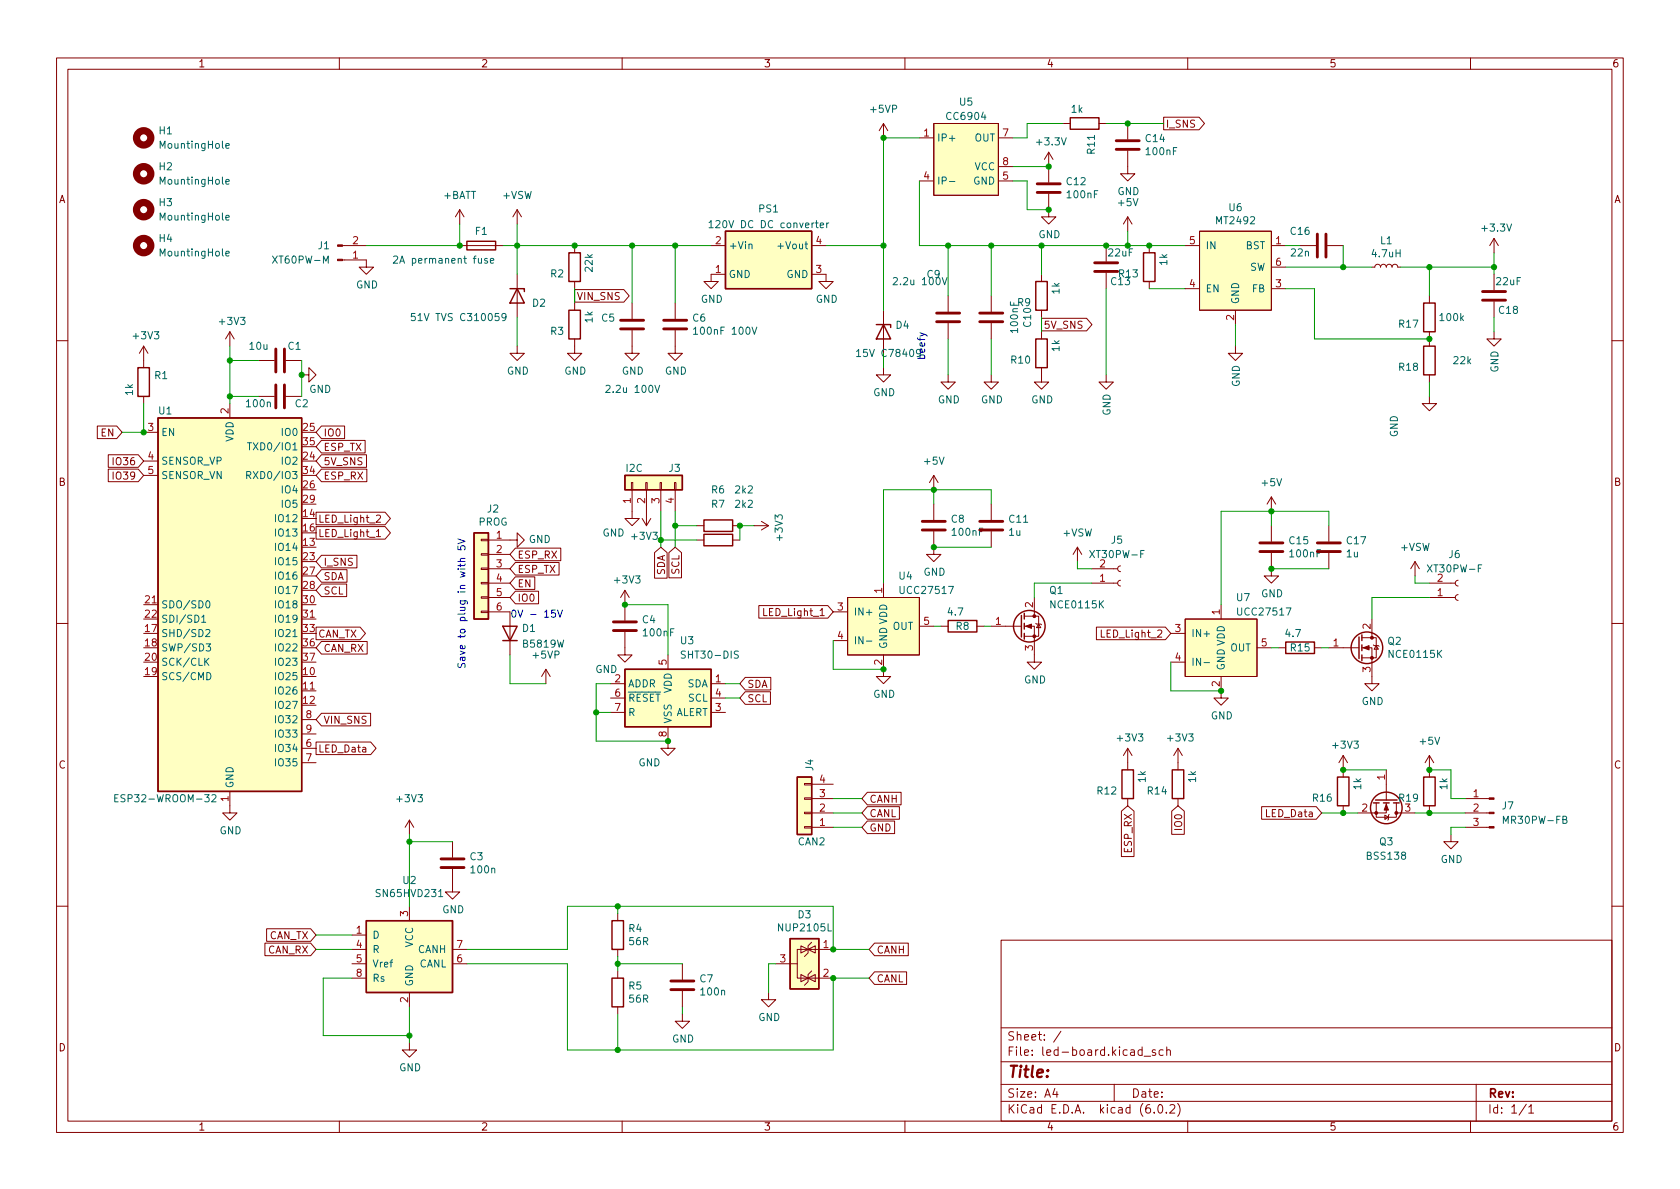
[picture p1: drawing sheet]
<svg xmlns="http://www.w3.org/2000/svg" width="297mm" height="210mm" viewBox="0 0 297 210" stroke-linecap="round" stroke-linejoin="round" font-family="sans-serif">
<g fill="none" stroke="#840000" stroke-width=".18">
<path d="M10 10.2h277v190.1h-277zM12 12.2h273v186.1h-273zM60 10.2v2M110 10.2v2M160 10.2v2M210 10.2v2M260 10.2v2M81.3 37.1l-.8 1.2M81.3 37.1v2.5M81.3 37.1l.7 1.2M91.4 37.1l-.7 1.2M91.4 37.1v2.5"/>
<path d="M91.4 37.1l.8 1.2M156.2 21.8v2.6M156.2 21.8l-.8 1.3M156.2 21.8l.8 1.3M162.6 32h2.5M162.6 24.4h2.5M165.1 21.8h11.4v12.7h-11.4zM176.5 32h2.6M176.5 24.4h2.6M176.5 29.5h2.6M185.4 34.3v4h1.3l-1.3 1.3-1.3-1.3h1.3M185.4 26.9l-.7 1.3"/>
<path d="M185.4 26.9v5.4M185.4 26.9l.8 1.3M188 21.8h1.2M194.3 21.8h1.3M199.4 26.7v4h1.3l-1.3 1.3-1.3-1.3h1.3M199.4 21.8v2.8M199.4 38.3v2.6M199.4 38.3l-.8 1.3M199.4 38.3l.8 1.3M205.7 20.7h6.3l1 1.1-1 1.1h-6.3zM40.6 58.7l-.7 1.2M40.6 58.7v2.5"/>
<path d="M40.6 58.7l.8 1.2M60.6 46h4.2v1.2h1.2l-1.2 1.3-1.3-1.3h1.3M60.6 43.4h4.2M81.3 43.4h7.6M91.4 48.5v7.6M101.6 59.9v2.6h1.3l-1.3 1.2-1.3-1.2h1.3M101.6 51.2h8.7l.9 1.1-.9 1.1h-8.7zM101.6 43.4v1.3M101.6 49.8v1.2M101.6 53.6v1.3M111.8 58.4v4.1h1.2l-1.2 1.2-1.3-1.2h1.3M111.8 53.6v2.8"/>
<path d="M119.4 58.4v4.1h1.2l-1.2 1.2-1.3-1.2h1.3M119.4 53.6v2.8M125.7 43.4h2.6M128.3 48.5h-2.6v1.3h1.3l-1.3 1.2-1.2-1.2h1.2M143.5 48.5h2.5v1.3h1.3l-1.3 1.2-1.2-1.2h1.2M143.5 43.4h2.5M156.2 54.9v7.6M167.6 52.3v2.8M167.6 57.1v2.8M175.3 52.3v2.8M175.3 57.1v2.8M184.1 56.3h8l1 1.1-1 1.1h-8z"/>
<path d="M184.1 48.5v1.3M184.1 54.9v1.2M184.1 58.7v1.2M195.6 43.4v2.8M195.6 48.3v2.7M203.2 43.4v1.3M203.2 49.8v1.2M209.5 43.4h2.6M209.5 51h2.6M212.1 40.9h12.7v14h-12.7zM218.4 54.9v2.5M224.8 43.4h2.5"/>
<path d="M224.8 51h2.5M224.8 47.2h2.5M229.9 43.4h2.8M234.7 43.4h2.8M242.6 47.2h.5l.1-.3 .4-.2 .3 .2 .2 .3 .1-.3 .3-.2 .4 .1 .2 .4 .2-.4 .4-.1 .3 .2 .1 .3 .2-.3 .3-.2 .4 .2 .1 .3h.5M252.7 52.3v1.3M252.7 58.7v2.5M264.2 58.7v1.2h1.2l-1.2 1.3-1.3-1.3h1.3M264.2 42.2v2.5M264.2 48.5v2.8M264.2 53.3v2.8M264.2 42.2l-.8 1.2"/>
<path d="M264.2 42.2l.7 1.2M10 60.2h2M17.2 75.3h3.4l1 1.1-1 1.2h-3.4zM25.4 61.2l-.8 1.3M25.4 61.2v3.8M25.4 70.1v1.3M25.4 61.2l.8 1.3M25.4 76.4h2.5M40.6 71.4v2.5M45.7 63.7h2.8M45.7 70.1h2.8M50.5 63.7h2.8"/>
<path d="M50.5 70.1h2.8M53.3 66.3h1.3v-1.3l1.3 1.3-1.3 1.3v-1.3M56.8 77.9h7.8v2.2h-7.8l-.9-1.1zM56.8 75.3h4.1v2.3h-4.1l-.9-1.2zM91.4 61.2v1.3h1.3l-1.3 1.2-1.2-1.2h1.2M156.2 65v1.3h1.3l-1.3 1.3-1.3-1.3h1.3M167.6 66.3v1.3h1.3l-1.3 1.2-1.2-1.2h1.2M175.3 66.3v1.3h1.2l-1.2 1.2-1.3-1.2h1.3M184.1 65v2.6h1.3l-1.3 1.2-1.2-1.2h1.2M195.6 66.3v1.3h1.2l-1.2 1.2-1.3-1.2h1.3M218.4 61.2v1.3h1.3l-1.3 1.2-1.2-1.2h1.2M252.7 70.1v1.3h1.3l-1.3 1.2-1.2-1.2h1.2"/>
<path d="M252.7 66.3v1.3M285 60.2h2M19.1 80.4h5.3l1 1.1-1 1.1h-5.3zM19.1 83h5.3l1 1.1-1 1.1h-5.3zM25.4 81.5h2.5M25.4 84.1h2.5M55.9 90.6h12.2l.9 1.1-.9 1.1h-12.2zM55.9 93.1h12.2l.9 1.1-.9 1.1h-12.2zM56.8 98.2h6.3v2.2h-6.3l-.9-1.1zM56.8 80.4h8v2.2h-8l-.9-1.1zM56.8 83h8.1v2.2h-8.1l-.9-1.1zM66.6 91.2l.4-.1 .3 .3-.8 1h.8"/>
<path d="M66.6 94l.3-.4v1.3M66.6 94.9h.7M85.1 97.9h1.3v.3h-1.3zM85.1 95.4h1.3v.2h-1.3zM86.4 95.5h5v-1.3l1.3 1.3-1.3 1.3v-1.3M86.4 98h3.8M91.1 96.9h8.1v2.2h-8.1l-.9-1.1zM91.1 99.5h7.7v2.2h-7.7l-.9-1.1zM111.6 85.3h.3v1.3h-.3zM111.8 86.6v5.1h1.2l-1.2 1.3-1.3-1.3h1.3M113.5 91.7l.8 1.3M114.2 85.3h.2v1.3h-.2z"/>
<path d="M114.3 86.6v6.4M115.1 91.7l-.8 1.3M115.7 97.7l1.1-.9 1.2 .9v4.5h-2.3zM116.7 85.3h.3v1.3h-.3zM116.8 86.6v3.8M118.3 97.7l1.1-.9 1.1 .9v4.5h-2.2zM119.3 85.3h.2v1.3h-.2zM119.4 86.6v3.8M123.2 95.5h1.3M123.2 93h1.3M129.5 95.5h1.3M129.5 93h1.3"/>
<path d="M133.3 93h2.6M134.6 92.2l1.3 .8M135.9 93l-1.3 .7M165.1 94v4h1.3l-1.3 1.3-1.3-1.3h1.3M165.1 84.1l-.8 1.2M165.1 84.1v2.5M165.1 89.1v2.8M165.1 84.1l.8 1.2M175.3 89.1v2.8M175.3 94v2.8M190.5 96.8l-.8 1.2M190.5 96.8v2.5"/>
<path d="M190.5 96.8l.8 1.2M224.8 97.8v4h1.3l-1.3 1.3-1.3-1.3h1.3M224.8 87.9l-.8 1.2M224.8 87.9v2.5M224.8 93v2.8M224.8 87.9l.8 1.2M234.9 93v2.8M234.9 97.8v2.8M250.2 99.3l-.8 1.3M250.2 99.3v2.5M250.2 99.3l.8 1.3M10 110.2h2"/>
<path d="M25.4 106.9h2.5M53.3 109.5h2.6M55.9 110.9h7.8l.9 1.1-.9 1.1h-7.8zM56.8 113.4h8.1v2.3h-8.1l-.9-1.2zM56.8 103.3h4.5v2.2h-4.5l-.9-1.1zM56.8 100.7h4.6v2.3h-4.6l-.9-1.2zM85.1 108.1h1.3v.2h-1.3zM85.1 105.5h1.3v.3h-1.3zM85.1 103h1.3v.2h-1.3zM85.1 100.5h1.3v.2h-1.3zM86.4 100.6h3.8M86.4 103.1h3.8"/>
<path d="M86.4 105.7h3.8M86.4 108.2h3.8v7.6M91.1 104.5h4.1v2.3h-4.1l-.9-1.1zM91.1 102h3.5v2.2h-3.5l-.9-1.1zM96.5 118.4l-.7 1.2M96.5 118.4v2.5M96.5 118.4l.8 1.2M110.5 111.8v4h1.3l-1.3 1.3-1.3-1.3h1.3M110.5 104.4v5.3M110.5 104.4l-.8 1.3M110.5 104.4l.8 1.3M118.1 115.8v2.6"/>
<path d="M131.8 119.8h4.5v2.2h-4.5l-1-1.1zM134.2 107.1h12.2l.9 1.1-.9 1.1h-12.2zM147.3 108.2h2.6M147.3 113.3h2.6M149.9 105.7h12.7v10.1h-12.7zM156.2 115.8v3.8h1.3l-1.3 1.3-1.3-1.3h1.3M156.2 103.1v2.6M162.6 110.7h2.5M166.4 110.7h1.2M172.7 110.7h1.3M175.3 110.7h5.3M181.1 110.7h1.8v6.4h1.2l-1.2 1.3-1.3-1.3h1.3"/>
<path d="M181.1 109h2.5v3.5h-2.5M182.9 105.7v3.3M183.1 110.2l.2 .2h.7l.1 .1M183.6 110.4l.4 .6h-.7zM193 100.6h4.6M193 103.1h4.6M193.9 110.9h12.2l.9 1.1-.9 1.1h-12.2zM198.1 100.1l-.3 .1-.2 .4 .2 .3 .3 .2M198.1 102.6l-.3 .2-.2 .3 .2 .4 .3 .1M207 112h2.5M207 117.1h2.5M209.5 109.5h12.7v10.1h-12.7z"/>
<path d="M215.9 119.6v3.8h1.3l-1.3 1.3-1.3-1.3h1.3M215.9 106.9v2.6M222.2 114.5h2.6M226.1 114.5h1.2M232.4 114.5h1.3M234.9 114.5h5.4M240.8 114.5h1.8v6.4h1.2l-1.2 1.3-1.3-1.3h1.3M240.8 112.8h2.5v3.5h-2.5M242.6 109.5v3.3M242.8 114l.2 .2h.7l.1 .1M243.3 114.2l.4 .6h-.7zM252.7 103.1h4.6"/>
<path d="M252.7 105.7h4.6M257.8 102.6l-.4 .2-.1 .3 .2 .4 .3 .1M257.8 105.2l-.4 .1-.1 .4 .2 .3 .3 .2M285 110.2h2M40.6 139.9v3.9h1.3l-1.3 1.2-1.2-1.2h1.2M53.3 122.2h2.6M53.3 132.3h2.6M53.3 134.9h2.6M53.3 127.2h2.6M53.3 129.8h2.6M55.9 131.2h9.6l1 1.1-1 1.1h-9.6zM56.8 126.1h8.7v2.3h-8.7l-.9-1.2z"/>
<path d="M107.9 120.9h2.6M107.9 126h2.6M107.9 123.4h2.6M118.1 128.5v3.8h1.3l-1.3 1.3-1.3-1.3h1.3M125.7 120.9h2.6M125.7 126h2.6M125.7 123.4h2.6M131.8 122.3h4.4v2.2h-4.4l-1-1.1zM142.2 138.6h1.3v.2h-1.3zM143.5 138.7h3.8M199.4 132.3l-.8 1.3M199.4 132.3v3.8"/>
<path d="M199.4 132.3l.8 1.3M208.3 132.3v3.8M208.3 132.3l-.8 1.3M208.3 132.3l.7 1.3M237.5 133.6v3.8M237.5 133.6l-.8 1.3M237.5 133.6l.8 1.3M245.1 136.1v5.4M252.7 133.6v3.8M252.7 133.6l-.7 1.3M252.7 133.6l.8 1.3M72.4 145v2.6"/>
<path d="M72.4 145l-.8 1.3M72.4 145l.8 1.3M80 153.7v4h1.3l-1.3 1.3-1.3-1.3h1.3M80 148.8v2.8M142.2 141.1h1.3v.2h-1.3zM142.2 143.6h1.3v.3h-1.3zM142.2 146.2h1.3v.2h-1.3zM143.5 143.8h3.8M143.5 146.3h3.8M143.5 141.2h3.8M153.4 145.2h4.8v2.2h-4.8l-1-1.1zM153.4 142.6h5.6v2.3h-5.6l-1-1.1z"/>
<path d="M153.4 140.1h5.9v2.2h-5.9l-1-1.1zM198.3 143.4l1.1-.9 1.1 .9v8.1h-2.2zM199.4 141.2v1.3M207.2 143.4l1.1-.9 1.1 .9v4.1h-2.2zM208.3 141.2v1.3M223.1 142.6h9.6l1 1.2-1 1.1h-9.6zM237.5 142.5v1.3M243.3 142v2.5h3.6v-2.5M244.9 144.1l.6 .4-.6 .4zM245.1 142v1.8h-5.1M245.6 144l-.1 .1v.8l-.1 .1M246.9 143.8h3.3"/>
<path d="M252.7 142.5v1.3M256.5 147.6v1.2h1.3l-1.3 1.3-1.2-1.3h1.2M259.1 143.8h4.2M259.1 146.3h4.2M259.1 141.2h4.2M10 160.2h2M46.8 166.8h8.1l1 1.1-1 1.1h-8.1zM47.1 164.2h7.8l1 1.1-1 1.2h-7.8zM62.2 165.3h2.6M62.2 167.9h2.6M62.2 170.4h2.6M62.2 173h2.6"/>
<path d="M72.4 160.3v2.5M72.4 175.5v2.5M80 167.9h2.5M80 170.4h2.5M109.2 161.5v1.3M109.2 167.9v1.3M109.2 171.7v1.3M109.2 178v1.3M120.6 179.3v1.3h1.3l-1.3 1.3-1.2-1.3h1.2M120.6 170.4v2.8M120.6 175.3v2.7M135.9 175.5v1.3h1.3l-1.3 1.2-1.3-1.2h1.3"/>
<path d="M137.2 170.4h3.8M141.6 167.3l1.3 .6-1.3 .6zM141.6 172.3l1.3 .7-1.3 .6zM142.9 167.9h-1.9v5.1h1.9M142.9 173l1.2-.7v1.3zM142.9 167.9l1.2-.6v1.2l-1.2-.6h.6M142.9 167.9h4.4M142.9 173h4.4M143.5 166.6l-.6 .7v1.2l-.7 .7M143.5 171.7l-.6 .6v1.3l-.7 .6M154.6 166.8h6v2.2h-6l-.9-1.1zM154.6 171.9h5.7v2.2h-5.7l-.9-1.1z"/>
<path d="M177 166.3h108v32h-108zM285 160.2h2M60 198.3v2M72.4 184.4v1.3h1.3l-1.3 1.2-1.3-1.2h1.3M110 198.3v2M160 198.3v2M177 194.8h108M177 191.8h108M177 187.8h108M177 181.8h108M186.5 192.5l-.4 1h1M186.9 193v1"/>
<path d="M187.6 182.4l-1.3 1.9M197 191.8v3M201.9 185.7l-.4-.1-.3 .3v.4l.2 .3h.5M201.9 185.1v1.5M202.3 186.8h1.1M204.1 196.7v.1M204.3 185.7l-.4-.1-.2 .2 .1 .3 .5 .1v.4h-.6M204.9 195.4l.2-.1a.81 .81 0 0 1 .6 .7 .81 .81 0 0 1-.3 .8h-.2a.81 .81 0 0 1-.6-.6 .81 .81 0 0 1 .3-.8zM205.6 185.7l-.4-.1-.3 .3v.4l.2 .3h.5M206.2 196.7v.1M206.3 185.8l.2-.2 .4 .1v.9M206.3 185.1v1.5"/>
<path d="M206.9 195.5l.5-.2 .2 .2 .1 .3-.9 1h.9M208.2 195.1a1.72 1.72 0 0 1 0 2.3M210 198.3v2M260 198.3v2M261 191.8v6.5M269.9 195.3l-1.3 1.9M270.3 195.8l.4-.5v1.5M270.3 196.8h.9"/>
</g>
<g fill="none" stroke="#840000" stroke-width=".25">
<path d="M189.2 20.8h5.1v2.1h-5.1zM82.5 42.7h5.1v1.5h-5.1zM90.2 51h2.5v.6M91.4 51l1.3 2.6h-2.5zM100.6 44.7h2v5.1h-2zM100.6 54.9h2v5h-2zM128.3 40.9h15.2v10.1h-15.2zM154.9 57.4h2.6v.5M156.2 57.4l1.3 2.5h-2.6zM183.1 59.9h2.1v5.1h-2.1zM183.1 49.8h2.1v5.1h-2.1zM202.2 44.7h2v5.1h-2z"/>
<path d="M251.7 53.6h2v5.1h-2zM24.4 65h2v5.1h-2zM27.9 73.9h25.4v66h-25.4zM251.7 61.2h2v5.1h-2zM83.8 94.2h2.6v15.3h-2.6zM110.5 84.1h10.1v2.5h-10.1zM124.5 94.5h5v2h-5zM124.5 91.9h5v2.1h-5zM88.9 110.7h2.5l-1.2 2.6zM88.9 113.3h2.5M110.5 118.4h15.2v10.1h-15.2zM167.6 109.7h5.1v2.1h-5.1z"/>
<path d="M180.6 108.8v3.8M181.1 108.5v1M181.1 110.2v1M181.1 112v1M227.3 113.5h5.1v2.1h-5.1zM240.3 112.6v3.9M240.8 112.3v1M240.8 114v1.1M240.8 115.8v1M141 137.4h2.5v10.2h-2.5zM198.4 136.1h2v5.1h-2zM207.3 136.1h2v5.1h-2z"/>
<path d="M236.5 137.4h2v5.1h-2zM251.7 137.4h2v5.1h-2zM242.8 142h1M243.2 141.5h3.8M244.6 142h1M246.4 142h1M64.8 162.8h15.2v12.7h-15.2zM108.2 162.8h2v5.1h-2zM108.2 173h2v5h-2zM139.7 166h5.1v8.9h-5.1z"/>
<circle cx="182" cy="110.7" r="2.79"/>
<circle cx="241.7" cy="114.5" r="2.79"/>
<circle cx="245.1" cy="142.9" r="2.79"/>
</g>
<g fill="none" stroke="#840000" stroke-width=".51">
<path d="M183.4 34h4.1M183.4 32.5h4.1M197.4 26.4h4M197.4 24.9h4M109.7 58.2h4.1M109.7 56.6h4.1M117.3 58.2h4.1M117.3 56.6h4.1M165.6 55.4h4.1M165.6 56.9h4.1M173.2 55.4h4.1M173.2 56.9h4.1"/>
<path d="M193.5 46.5h4.1M193.5 48h4.1M232.9 41.4v4.1M234.4 41.4v4.1M262.1 51.6h4.1M262.1 53.1h4.1M48.8 61.7v4.1M48.8 68.1v4M50.3 61.7v4.1M50.3 68.1v4M163.1 93.7h4M163.1 92.2h4"/>
<path d="M173.2 93.7h4.1M173.2 92.2h4.1M222.8 97.5h4M222.8 96h4M232.9 97.5h4.1M232.9 96h4.1M108.5 111.5h4M108.5 110h4M78 153.4h4M78 151.9h4M118.6 175h4.1M118.6 173.5h4.1"/>
</g>
<g fill="#ffffc2" stroke="#ffffc2" stroke-width=".18">
<path d="M110.5 118.4h15.2v10.1h-15.2z"/>
<path d="M83.8 94.2h2.6v15.3h-2.6z"/>
<path d="M209.5 109.5h12.7v10.1h-12.7z"/>
<path d="M149.9 105.7h12.7v10.1h-12.7z"/>
<path d="M165.1 21.8h11.4v12.7h-11.4z"/>
<path d="M110.5 84.1h10.1v2.5h-10.1z"/>
<path d="M128.3 40.9h15.2v10.1h-15.2z"/>
<path d="M64.8 162.8h15.2v12.7h-15.2z"/>
<path d="M212.1 40.9h12.7v14h-12.7z"/>
<path d="M139.7 166h5.1v8.9h-5.1z"/>
<path d="M27.9 73.9h25.4v66h-25.4z"/>
<path d="M141 137.4h2.5v10.2h-2.5z"/>
</g>
<g fill="#840000" stroke="#840000" stroke-width=".18">
<path d="M245.1 142.2l.4 1.1h-.8z"/>
<path d="M241 114.5l1.1-.3v.7z"/>
<path d="M263.3 146.2h.9v.2h-.9z"/>
<path d="M263.3 143.6h.9v.3h-.9z"/>
<path d="M263.3 141.1h.9v.2h-.9z"/>
<path d="M181.4 110.7l1-.3v.7z"/>
<path d="M59.7 43.3h.9v.3h-.9z"/>
<path d="M59.7 45.8h.9v.3h-.9z"/>
<circle cx="243.3" cy="143.8" r=".25"/>
<circle cx="246.9" cy="143.8" r=".25"/>
<circle cx="242.6" cy="116.3" r=".25"/>
<circle cx="242.6" cy="112.8" r=".25"/>
<circle cx="182.9" cy="112.5" r=".25"/>
<circle cx="182.9" cy="109" r=".25"/>
</g>
<g fill="none" stroke="#006464" stroke-width=".18">
<path d="M39.9 32.1l.6-.1v-.2l-.4-.1-.2 .2 .1 .6h.5M39.9 38.5l.6-.1v-.3h-.4l-.2 .2 .1 .6h.5M39.9 25.8l.6-.1v-.3h-.4l-.2 .2 .1 .6h.5M125.4 39.4l.3-.4v1.3M145 39.8l.6-.1v-.2l-.4-.1-.2 .2 .1 .6h.5M146.2 39.4v.9M146.5 39.4l-.3 .3M167.9 32.1h.9M39.9 44.8l.6-.1v-.2l-.4-.1-.2 .2 .1 .6h.5M69.6 45.4l.5-.1 .2 .3-.8 .9h.8M73.4 55.4h-.6l-.1 .6 .2-.1 .4 .1 .1 .2v.4l-.2 .1-.5-.1M86.2 45.8l-.3-.1-.2 .2v.2l.5 .1v.3h-.5"/>
<path d="M86.7 46.1l.6-.1-.1-.2-.3-.1-.2 .2 .1 .6h.4M89.5 56l-.3 .2h-.3l-.2-.2 .2-.5 .3-.1 .2 .2a.84 .84 0 0 1-.3 1.1h-.2M122.6 58.2l.4-.4v1.3M122.6 59.1h.7M125.4 40.3h.7M132.4 43.3l.2-.1h.3l.1 .8M133 57.8l.4 1.3 .4-1.3M157.9 49.2l.5-.1 .3 .3-.8 1h.8M166.6 49.1l.4 1.3 .4-1.3M43.7 78.3h.8M44.1 78.3v1.3M107.1 68.3l.5-.2 .3 .4-.8 .9h.8"/>
<path d="M115.8 68.1l.4 1.3 .4-1.3M151.5 62.1l.3-.3v1.3M151.5 63.1h.7M43.6 84h.6l.1-.2v-.3l-.7-.1v1.2M43.9 84l.4 .6M35.7 109.1l.3-.3v1.2M35.7 110h.7M36.4 111.4l.5-.1 .2 .4-.8 .9h.8M36.4 116.9l.5 .8M36.4 113.9h.8l-.4 .4 .4 .2v.5l-.2 .1-.6-.1M36.5 106.4l.2-.2a.68 .68 0 0 1 .4 .7 .68 .68 0 0 1-.4 .6l-.2-.1-.1-.4zM36.6 118.9a.64 .64 0 0 1 .7 .7 .64 .64 0 0 1-.7 .6z"/>
<path d="M36.9 116.4l-.7 .7M153.2 113.4h1M212.9 117.2h.9M20.3 141.1h.4M20.9 140.5h-.6v1.3h.6M37.5 140.6l.4-.1 .3 .4-.8 .9h.8M77.6 158.6h.7"/>
</g>
<g fill="none" stroke="#840000" stroke-width="1.3">
<circle cx="25.4" cy="37.1" r="1.27"/>
<circle cx="25.4" cy="30.7" r="1.27"/>
<circle cx="25.4" cy="24.4" r="1.27"/>
<circle cx="25.4" cy="43.4" r="1.27"/>
</g>
<path d="M81 96.6v.6h.6l-.2-.1 .1-.5 .2-.1 .4 .1 .1 .2-.1 .4M81 95.3l1.2 .4-1.2 .4M81 99.3h1.2M81.4 99.7v.5M82.2 99.7l-.2 .3h-1M82.2 98.7l-.8 .1v.3l.1 .2M98.2 107.9h-.6l-.1 .6 .2-.1h.4l.1 .2v.4l-.2 .1-.5-.1M98.6 107.9l.4 1.2 .4-1.2" fill="none" stroke="#0000c2" stroke-width=".18"/>
<g fill="none" stroke="#009600" stroke-width=".18">
<path d="M81.3 39.6v3.8h-16.5M91.4 39.6v8.9M162.6 32v11.4h46.9M162.6 24.4h-6.4v30.5M179.1 32h2.5v5.1h3.8M179.1 29.5h6.3M188 21.8h-6.4v2.6h-2.5M195.6 21.8h10.1M88.9 43.4h36.8M91.4 56.1v5.1M101.6 51v2.6M111.8 43.4v10.2"/>
<path d="M119.4 43.4v10.2M146 43.4h10.2M167.6 43.4v8.9M167.6 59.9v6.4M175.3 43.4v8.9M175.3 59.9v6.4M184.1 43.4v5.1M184.1 56.1v2.6M195.6 51v15.3M199.4 40.9v2.5M203.2 51h6.3M218.4 57.4v3.8"/>
<path d="M227.3 43.4h2.6M227.3 51h5.1v8.9h20.3M227.3 47.2h15.3M237.5 43.4v3.8M247.6 47.2h16.6M252.7 47.2v5.1M264.2 44.7v3.8M264.2 56.1v2.6M25.4 71.4v5h-3.8M40.6 61.2v10.2M40.6 70.1h5.1M40.6 63.7h5.1"/>
<path d="M53.3 63.7v6.4M156.2 62.5v2.5M252.7 67.6v2.5M116.8 95.5h6.4M116.8 90.4v6.4M119.4 93h3.8M119.4 90.4v6.4M133.3 93h-2.5v2.5M165.1 96.8h10.2M165.1 86.6v2.5M175.3 89.1v-2.5h-19.1v16.5M190.5 99.3v1.3h2.5"/>
<path d="M224.8 90.4v2.6M234.9 93v-2.6h-19v16.5M90.2 115.8v5.1h6.3M110.5 106.9h7.6v8.9M147.3 113.3v5.1h8.9M165.1 110.7h1.3M174 110.7h1.3M193 103.1h-10.1v2.6M207 117.1v5.1h8.9M224.8 100.6h10.1M224.8 114.5h1.3M233.7 114.5h1.2"/>
<path d="M250.2 101.8v1.3h2.5M252.7 105.7h-10.1v3.8M105.4 126h2.5M107.9 120.9h-2.5v10.2h12.7M128.3 120.9h2.5M128.3 123.4h2.5M237.5 136.1h7.6M252.7 136.1h3.8v5.1h2.6M72.4 147.6v12.7M72.4 148.8h7.6M147.3 141.2h5.1M147.3 143.8h5.1"/>
<path d="M147.3 146.3h5.1M233.7 143.8h6.3M250.2 143.8h8.9M259.1 146.3h-2.6v1.3M55.9 165.3h6.3M55.9 167.9h6.3M62.2 173h-5.1v10.1h15.3M72.4 178v6.4M82.5 167.9h17.8v-7.6h47v7.6h6.4M82.5 170.4h17.8v15.3h47v-12.7h6.4M109.2 160.3v1.2M109.2 169.2v2.5"/>
<path d="M109.2 179.3v6.4M109.2 170.4h11.4M120.6 178v1.3M137.2 170.4h-1.3v5.1"/>
</g>
<g fill="#009600" stroke="#009600" stroke-width=".18">
<circle cx="203.2" cy="43.4" r=".46"/>
<circle cx="224.8" cy="90.4" r=".46"/>
<circle cx="237.5" cy="47.2" r=".46"/>
<circle cx="224.8" cy="100.6" r=".46"/>
<circle cx="237.5" cy="143.8" r=".46"/>
<circle cx="237.5" cy="136.1" r=".46"/>
<circle cx="215.9" cy="122.2" r=".46"/>
<circle cx="252.7" cy="136.1" r=".46"/>
<circle cx="252.7" cy="143.8" r=".46"/>
<circle cx="175.3" cy="43.4" r=".46"/>
<circle cx="199.4" cy="43.4" r=".46"/>
<circle cx="156.2" cy="43.4" r=".46"/>
<circle cx="167.6" cy="43.4" r=".46"/>
<circle cx="185.4" cy="29.5" r=".46"/>
<circle cx="156.2" cy="24.4" r=".46"/>
<circle cx="185.4" cy="37.1" r=".46"/>
<circle cx="184.1" cy="43.4" r=".46"/>
<circle cx="199.4" cy="21.8" r=".46"/>
<circle cx="165.1" cy="96.8" r=".46"/>
<circle cx="252.7" cy="59.9" r=".46"/>
<circle cx="264.2" cy="47.2" r=".46"/>
<circle cx="252.7" cy="47.2" r=".46"/>
<circle cx="165.1" cy="86.6" r=".46"/>
<circle cx="195.6" cy="43.4" r=".46"/>
<circle cx="119.4" cy="93" r=".46"/>
<circle cx="130.8" cy="93" r=".46"/>
<circle cx="116.8" cy="95.5" r=".46"/>
<circle cx="119.4" cy="43.4" r=".46"/>
<circle cx="109.2" cy="185.7" r=".46"/>
<circle cx="109.2" cy="170.4" r=".46"/>
<circle cx="72.4" cy="183.1" r=".46"/>
<circle cx="72.4" cy="148.8" r=".46"/>
<circle cx="40.6" cy="63.7" r=".46"/>
<circle cx="91.4" cy="43.4" r=".46"/>
<circle cx="81.3" cy="43.4" r=".46"/>
<circle cx="111.8" cy="43.4" r=".46"/>
<circle cx="101.6" cy="43.4" r=".46"/>
<circle cx="40.6" cy="70.1" r=".46"/>
<circle cx="53.3" cy="66.3" r=".46"/>
<circle cx="25.4" cy="76.4" r=".46"/>
<circle cx="156.2" cy="118.4" r=".46"/>
<circle cx="147.3" cy="173" r=".46"/>
<circle cx="147.3" cy="167.9" r=".46"/>
<circle cx="118.1" cy="131.1" r=".46"/>
<circle cx="105.4" cy="126" r=".46"/>
<circle cx="109.2" cy="160.3" r=".46"/>
<circle cx="110.5" cy="106.9" r=".46"/>
</g>
<text font-size="2.8" fill="#840000" x="178" y="190.6">Title:</text>
<g font-size="2.1" fill="#840000">
<text x="178" y="184">Sheet: /</text>
<text x="178" y="186.7">File: led-board.kicad_sch</text>
<text x="178" y="196.9">KiCad E.D.A. kicad (6.0.2)</text>
<text x="178" y="194.1">Size: A4</text>
<text x="200" y="194.1">Date:</text>
<text x="263" y="194.1">Rev:</text>
<text x="263" y="196.9">Id: 1/1</text>
</g>
<g font-size="1.8" fill="#840000">
<text x="35" y="11.9">1</text>
<text x="85" y="11.9">2</text>
<text x="135" y="11.9">3</text>
<text x="185" y="11.9">4</text>
<text x="235" y="11.9">5</text>
<text x="285" y="11.9">6</text>
<text x="206.1" y="22.6">I_SNS</text>
<text x="10.3" y="35.9">A</text>
<text x="285.3" y="35.9">A</text>
<text x="101.9" y="53">VIN_SNS</text>
<text x="184.5" y="58.1">5V_SNS</text>
<text x="17.9" y="77.2">EN</text>
<text x="57.1" y="77.2">IO0</text>
<text x="20.3" y="82.3">IO36</text>
<text x="57.1" y="79.7">ESP_TX</text>
<text x="57.1" y="82.3">5V_SNS</text>
<text x="10.3" y="85.9">B</text>
<text x="20.3" y="84.8">IO39</text>
<text x="57.1" y="84.8">ESP_RX</text>
<text x="285.3" y="85.9">B</text>
<text x="56.2" y="92.4">LED_Light_2</text>
<text x="56.2" y="95">LED_Light_1</text>
<text x="57.1" y="100">I_SNS</text>
<text x="91.4" y="98.8">ESP_RX</text>
<text x="91.4" y="101.3">ESP_TX</text>
<text x="117.6" y="101.8" transform="rotate(-90 117.6 101.8)">SDA</text>
<text x="120.1" y="101.6" transform="rotate(-90 120.1 101.6)">SCL</text>
<text x="57.1" y="105.1">SCL</text>
<text x="57.1" y="102.6">SDA</text>
<text x="91.4" y="106.4">IO0</text>
<text x="91.4" y="103.8">EN</text>
<text x="56.2" y="112.7">CAN_TX</text>
<text x="135.2" y="108.9">LED_Light_1</text>
<text x="194.9" y="112.7">LED_Light_2</text>
<text x="57.1" y="115.3">CAN_RX</text>
<text x="132.1" y="121.6">SDA</text>
<text x="132.1" y="124.2">SCL</text>
<text x="57.1" y="128">VIN_SNS</text>
<text x="10.3" y="135.9">C</text>
<text x="56.2" y="133.1">LED_Data</text>
<text x="285.3" y="135.9">C</text>
<text x="153.7" y="141.9">CANH</text>
<text x="153.7" y="147">GND</text>
<text x="153.7" y="144.5">CANL</text>
<text x="209" y="146.6" transform="rotate(-90 209 146.6)">IO0</text>
<text x="224.1" y="144.5">LED_Data</text>
<text x="200.1" y="150.7" transform="rotate(-90 200.1 150.7)">ESP_RX</text>
<text x="47.5" y="166.1">CAN_TX</text>
<text x="47.3" y="168.6">CAN_RX</text>
<text x="154.9" y="168.6">CANH</text>
<text x="154.9" y="173.7">CANL</text>
<text x="10.3" y="185.9">D</text>
<text x="285.3" y="185.9">D</text>
<text x="35" y="199.9">1</text>
<text x="85" y="199.9">2</text>
<text x="135" y="199.9">3</text>
<text x="185" y="199.9">4</text>
<text x="235" y="199.9">5</text>
<text x="285" y="199.9">6</text>
</g>
<g font-size="1.8" fill="#006464">
<text x="28.2" y="23.7">H1</text>
<text x="154" y="19.9">+5VP</text>
<text x="167.6" y="21.2">CC6904</text>
<text x="169.7" y="18.7">U5</text>
<text x="189.4" y="19.9">1k</text>
<text x="28.5" y="26.3">MountingHole</text>
<text x="165.6" y="25">IP+</text>
<text x="172.3" y="25">OUT</text>
<text x="183.5" y="25.7">+3.3V</text>
<text x="193.6" y="27.2" transform="rotate(-90 193.6 27.2)">R11</text>
<text x="202.6" y="25.1">C14</text>
<text x="202.8" y="27.4">100nF</text>
<text x="28.2" y="30.1">H2</text>
<text x="28.5" y="32.6">MountingHole</text>
<text x="78.4" y="35.2">+BATT</text>
<text x="88.9" y="35.2">+VSW</text>
<text x="165.6" y="32.6">IP-</text>
<text x="172.1" y="32.6">GND</text>
<text x="172.3" y="30.1">VCC</text>
<text x="188.6" y="32.7">C12</text>
<text x="188.8" y="35">100nF</text>
<text x="197.6" y="34.5">GND</text>
<text x="28.2" y="36.4">H3</text>
<text x="28.5" y="39">MountingHole</text>
<text x="84.1" y="41.5">F1</text>
<text x="126.5" y="40.3">120V DC DC converter</text>
<text x="134.2" y="37.6">PS1</text>
<text x="197.8" y="36.4">+5V</text>
<text x="215.2" y="39.6">MT2492</text>
<text x="217.3" y="37.3">U6</text>
<text x="228.2" y="41.5">C16</text>
<text x="262.2" y="40.9">+3.3V</text>
<text x="28.2" y="42.8">H4</text>
<text x="28.5" y="45.3">MountingHole</text>
<text x="48.6" y="46.6">XT60PW-M</text>
<text x="56.3" y="44.1">J1</text>
<text x="70.5" y="46.6">2A permanent fuse</text>
<text x="104.8" y="48" transform="rotate(-90 104.8 48)">22k</text>
<text x="128.8" y="44.1">+Vin</text>
<text x="138" y="44.1">+Vout</text>
<text x="183.6" y="42.1">GND</text>
<text x="196.1" y="45.3">22uF</text>
<text x="206.4" y="46.9" transform="rotate(-90 206.4 46.9)">1k</text>
<text x="213.1" y="44.1">IN</text>
<text x="220.2" y="44.1">BST</text>
<text x="220.9" y="47.9">SW</text>
<text x="228.3" y="45.3">22n</text>
<text x="242.7" y="45.5">4.7uH</text>
<text x="244.1" y="43.2">L1</text>
<text x="62.9" y="51">GND</text>
<text x="97.4" y="49">R2</text>
<text x="123.9" y="53.5">GND</text>
<text x="128.8" y="49.1">GND</text>
<text x="139.1" y="49.1">GND</text>
<text x="144.2" y="53.5">GND</text>
<text x="158.6" y="50.4">2.2u 100V</text>
<text x="163.9" y="49.1">C9</text>
<text x="187.3" y="52" transform="rotate(-90 187.3 52)">1k</text>
<text x="196.5" y="50.4">C13</text>
<text x="197.9" y="49">R13</text>
<text x="213.1" y="51.7">EN</text>
<text x="219.1" y="53.8" transform="rotate(-90 219.1 53.8)">GND</text>
<text x="221.4" y="51.7">FB</text>
<text x="264.6" y="50.4">22uF</text>
<text x="23.7" y="60">+3V3</text>
<text x="38.9" y="57.4">+3V3</text>
<text x="73.7" y="56.8">51V TVS C310059</text>
<text x="94.2" y="54.2">D2</text>
<text x="97.4" y="59.2">R3</text>
<text x="104.8" y="57" transform="rotate(-90 104.8 57)">1k</text>
<text x="106.4" y="56.9">C5</text>
<text x="122.5" y="56.9">C6</text>
<text x="123.3" y="59.2">100nF 100V</text>
<text x="158.4" y="58.1">D4</text>
<text x="179.9" y="54.1">R9</text>
<text x="180" y="58.7" transform="rotate(-90 180 58.7)">100nF</text>
<text x="182.3" y="57.8" transform="rotate(-90 182.3 57.8)">C10</text>
<text x="247.4" y="57.9">R17</text>
<text x="254.7" y="56.8">100k</text>
<text x="265.1" y="55.5">C18</text>
<text x="44.2" y="61.8">10u</text>
<text x="50.9" y="61.8">C1</text>
<text x="152.2" y="63.1">15V C78409</text>
<text x="178.8" y="64.3">R10</text>
<text x="187.3" y="62.1" transform="rotate(-90 187.3 62.1)">1k</text>
<text x="247.4" y="65.6">R18</text>
<text x="257.1" y="64.4">22k</text>
<text x="264.9" y="65.9" transform="rotate(-90 264.9 65.9)">GND</text>
<text x="23.5" y="69.9" transform="rotate(-90 23.5 69.9)">1k</text>
<text x="27.4" y="67">R1</text>
<text x="54.7" y="69.5">GND</text>
<text x="89.6" y="66.2">GND</text>
<text x="99.8" y="66.2">GND</text>
<text x="107.8" y="69.5">2.2u 100V</text>
<text x="109.9" y="66.2">GND</text>
<text x="117.5" y="66.2">GND</text>
<text x="154.4" y="70">GND</text>
<text x="165.8" y="71.3">GND</text>
<text x="173.4" y="71.3">GND</text>
<text x="182.3" y="71.3">GND</text>
<text x="219.2" y="68.4" transform="rotate(-90 219.2 68.4)">GND</text>
<text x="28.1" y="73.3">U1</text>
<text x="28.4" y="77.1">EN</text>
<text x="43.7" y="72">100n</text>
<text x="50" y="77.1">IO0</text>
<text x="52.2" y="72">C2</text>
<text x="196.3" y="73.5" transform="rotate(-90 196.3 73.5)">GND</text>
<text x="247.1" y="77.3" transform="rotate(-90 247.1 77.3)">GND</text>
<text x="28.4" y="82.2">SENSOR_VP</text>
<text x="41.3" y="78.2" transform="rotate(-90 41.3 78.2)">VDD</text>
<text x="45" y="79.6">TXD0/IO1</text>
<text x="50" y="82.2">IO2</text>
<text x="110.7" y="83.4">I2C</text>
<text x="118.3" y="83.4">J3</text>
<text x="163.5" y="82.2">+5V</text>
<text x="28.4" y="84.7">SENSOR_VN</text>
<text x="44.8" y="84.7">RXD0/IO3</text>
<text x="50" y="87.2">IO4</text>
<text x="50" y="89.8">IO5</text>
<text x="125.8" y="89.8">R7</text>
<text x="125.8" y="87.2">R6</text>
<text x="130.1" y="89.8">2k2</text>
<text x="130.1" y="87.2">2k2</text>
<text x="223.2" y="86">+5V</text>
<text x="49" y="92.3">IO12</text>
<text x="49" y="94.9">IO13</text>
<text x="84.6" y="92.9">PROG</text>
<text x="86.2" y="90.6">J2</text>
<text x="106.5" y="94.9">GND</text>
<text x="111.8" y="95.4">+3V3</text>
<text x="138.4" y="95.4" transform="rotate(-90 138.4 95.4)">+3V3</text>
<text x="168.2" y="92.4">C8</text>
<text x="168.5" y="94.7">100nF</text>
<text x="178.4" y="94.7">1u</text>
<text x="178.5" y="92.4">C11</text>
<text x="188" y="94.9">+VSW</text>
<text x="49" y="97.4">IO14</text>
<text x="49" y="99.9">IO15</text>
<text x="93.5" y="96">GND</text>
<text x="163.3" y="101.8">GND</text>
<text x="193.1" y="98.7">XT30PW-F</text>
<text x="196.5" y="96.1">J5</text>
<text x="228" y="96.2">C15</text>
<text x="228.2" y="98.5">100nF</text>
<text x="238.1" y="98.5">1u</text>
<text x="238.2" y="96.2">C17</text>
<text x="247.7" y="97.4">+VSW</text>
<text x="252.8" y="101.2">XT30PW-F</text>
<text x="256.2" y="98.7">J6</text>
<text x="28.4" y="107.6">SDO/SD0</text>
<text x="49" y="102.5">IO16</text>
<text x="49" y="105">IO17</text>
<text x="49" y="107.6">IO18</text>
<text x="108.8" y="103.2">+3V3</text>
<text x="159" y="102.5">U4</text>
<text x="159.4" y="105">UCC27517</text>
<text x="185.6" y="105">Q1</text>
<text x="186" y="107.6">NCE0115K</text>
<text x="218.7" y="106.3">U7</text>
<text x="223" y="105.6">GND</text>
<text x="28.4" y="112.6">SHD/SD2</text>
<text x="28.4" y="110.1">SDI/SD1</text>
<text x="49" y="110.1">IO19</text>
<text x="49" y="112.6">IO21</text>
<text x="92.4" y="111.7">D1</text>
<text x="113.6" y="110.2">C4</text>
<text x="113.9" y="112.5">100nF</text>
<text x="120.3" y="113.9">U3</text>
<text x="150.9" y="108.8">IN+</text>
<text x="150.9" y="113.9">IN-</text>
<text x="157.8" y="111.4">OUT</text>
<text x="167.7" y="108.8">4.7</text>
<text x="169" y="111.4">R8</text>
<text x="210.6" y="112.6">IN+</text>
<text x="219.1" y="108.8">UCC27517</text>
<text x="227.4" y="112.6">4.7</text>
<text x="28.4" y="115.2">SWP/SD3</text>
<text x="28.4" y="117.7">SCK/CLK</text>
<text x="49" y="115.2">IO22</text>
<text x="49" y="117.7">IO23</text>
<text x="92.6" y="114.5">B5819W</text>
<text x="94.3" y="116.5">+5VP</text>
<text x="105.2" y="119">GND</text>
<text x="121" y="116.5">SHT30-DIS</text>
<text x="156.8" y="114.8" transform="rotate(-90 156.8 114.8)">GND VDD</text>
<text x="210.6" y="117.7">IN-</text>
<text x="216.5" y="118.6" transform="rotate(-90 216.5 118.6)">GND VDD</text>
<text x="217.5" y="115.2">OUT</text>
<text x="228.2" y="115.2">R15</text>
<text x="245.4" y="114">Q2</text>
<text x="245.7" y="116.3">NCE0115K</text>
<text x="28.4" y="120.3">SCS/CMD</text>
<text x="49" y="120.3">IO25</text>
<text x="49" y="122.8">IO26</text>
<text x="49" y="125.3">IO27</text>
<text x="111" y="121.5">ADDR</text>
<text x="111" y="124.1">~{RESET}</text>
<text x="118.7" y="122.6" transform="rotate(-90 118.7 122.6)">VDD</text>
<text x="121.5" y="121.5">SDA</text>
<text x="121.7" y="124.1">SCL</text>
<text x="154.4" y="123.4">GND</text>
<text x="181" y="120.8">GND</text>
<text x="240.7" y="124.7">GND</text>
<text x="49" y="127.9">IO32</text>
<text x="49" y="130.4">IO33</text>
<text x="111" y="126.6">R</text>
<text x="118.7" y="128" transform="rotate(-90 118.7 128)">VSS</text>
<text x="119.3" y="126.6">ALERT</text>
<text x="197.7" y="131.1">+3V3</text>
<text x="206.6" y="131.1">+3V3</text>
<text x="214.1" y="127.2">GND</text>
<text x="251.1" y="131.7">+5V</text>
<text x="49" y="133">IO34</text>
<text x="49" y="135.5">IO35</text>
<text x="112.9" y="135.5">GND</text>
<text x="143.8" y="136.3" transform="rotate(-90 143.8 136.3)">J4</text>
<text x="235.8" y="132.4">+3V3</text>
<text x="21.3" y="141.9">ESP32-WROOM-32</text>
<text x="41.3" y="139.4" transform="rotate(-90 41.3 139.4)">GND</text>
<text x="70.3" y="141.9">+3V3</text>
<text x="194.1" y="140.5">R12</text>
<text x="202.6" y="138.3" transform="rotate(-90 202.6 138.3)">1k</text>
<text x="203" y="140.5">R14</text>
<text x="211.5" y="138.3" transform="rotate(-90 211.5 138.3)">1k</text>
<text x="232.2" y="141.8">R16</text>
<text x="240.7" y="139.6" transform="rotate(-90 240.7 139.6)">1k</text>
<text x="247.4" y="141.8">R19</text>
<text x="248.4" y="143.5">3</text>
<text x="255.9" y="139.6" transform="rotate(-90 255.9 139.6)">1k</text>
<text x="265.6" y="143.1">J7</text>
<text x="38.8" y="147.5">GND</text>
<text x="141.1" y="149.5">CAN2</text>
<text x="243.9" y="149.5">Q3</text>
<text x="266.1" y="145.7">MR30PW-FB</text>
<text x="83.1" y="152.1">C3</text>
<text x="83.4" y="154.4">100n</text>
<text x="241.8" y="152">BSS138</text>
<text x="254.7" y="152.6">GND</text>
<text x="66.8" y="158.6">SN65HVD231</text>
<text x="71.3" y="156.3">U2</text>
<text x="78.2" y="161.5">GND</text>
<text x="65.8" y="166">D</text>
<text x="73" y="167.6" transform="rotate(-90 73 167.6)">VCC</text>
<text x="111.2" y="164.8">R4</text>
<text x="111.3" y="167.1">56R</text>
<text x="137.9" y="164.7">NUP2105L</text>
<text x="141.1" y="162.4">D3</text>
<text x="65.8" y="168.5">R</text>
<text x="65.8" y="171.1">Vref</text>
<text x="65.8" y="173.6">Rs</text>
<text x="73.9" y="168.5">CANH</text>
<text x="74.1" y="171.1">CANL</text>
<text x="123.8" y="173.7">C7</text>
<text x="73" y="174.5" transform="rotate(-90 73 174.5)">GND</text>
<text x="111.2" y="175">R5</text>
<text x="111.3" y="177.3">56R</text>
<text x="124" y="176">100n</text>
<text x="118.8" y="184.3">GND</text>
<text x="134.1" y="180.5">GND</text>
<text x="70.6" y="189.4">GND</text>
</g>
<g font-size="1.8" fill="#a90000">
<text x="163.3" y="24.1">1</text>
<text x="177.3" y="24.1">7</text>
<text x="177.3" y="29.2">8</text>
<text x="163.3" y="31.7">4</text>
<text x="177.3" y="31.7">5</text>
<text x="62.4" y="45.7">1</text>
<text x="62.4" y="43.2">2</text>
<text x="126.5" y="43.2">2</text>
<text x="144.3" y="43.2">4</text>
<text x="210.3" y="43.2">5</text>
<text x="225.6" y="43.2">1</text>
<text x="225.6" y="47">6</text>
<text x="126.5" y="48.3">1</text>
<text x="144.3" y="48.3">3</text>
<text x="210.3" y="50.8">4</text>
<text x="225.6" y="50.8">3</text>
<text x="218.2" y="56.6" transform="rotate(-90 218.2 56.6)">2</text>
<text x="26.2" y="76.2">3</text>
<text x="40.4" y="73.1" transform="rotate(-90 40.4 73.1)">2</text>
<text x="53.6" y="76.2">25</text>
<text x="26.2" y="81.3">4</text>
<text x="26.2" y="83.8">5</text>
<text x="53.6" y="81.3">24</text>
<text x="53.6" y="83.8">34</text>
<text x="53.6" y="78.7">35</text>
<text x="53.6" y="86.4">26</text>
<text x="53.6" y="88.9">29</text>
<text x="111.5" y="89" transform="rotate(-90 111.5 89)">1</text>
<text x="114" y="89" transform="rotate(-90 114 89)">2</text>
<text x="116.6" y="89" transform="rotate(-90 116.6 89)">3</text>
<text x="119.1" y="89" transform="rotate(-90 119.1 89)">4</text>
<text x="53.6" y="91.4">14</text>
<text x="53.6" y="94">16</text>
<text x="87.8" y="95.2">1</text>
<text x="53.6" y="96.5">13</text>
<text x="53.6" y="99.1">23</text>
<text x="53.6" y="101.6">27</text>
<text x="87.8" y="97.8">2</text>
<text x="87.8" y="100.3">3</text>
<text x="194.5" y="100.3">2</text>
<text x="25.7" y="106.7">21</text>
<text x="53.6" y="104.1">28</text>
<text x="53.6" y="106.7">30</text>
<text x="87.8" y="102.9">4</text>
<text x="87.8" y="105.4">5</text>
<text x="87.8" y="107.9">6</text>
<text x="148.1" y="107.9">3</text>
<text x="156" y="104.9" transform="rotate(-90 156 104.9)">1</text>
<text x="182.6" y="107.4" transform="rotate(-90 182.6 107.4)">2</text>
<text x="194.5" y="102.9">1</text>
<text x="254.1" y="105.4">1</text>
<text x="254.1" y="102.9">2</text>
<text x="25.7" y="111.8">17</text>
<text x="25.7" y="109.2">22</text>
<text x="53.6" y="109.2">31</text>
<text x="53.6" y="111.8">33</text>
<text x="148.1" y="113">4</text>
<text x="163.3" y="110.5">5</text>
<text x="176" y="110.5">1</text>
<text x="207.8" y="111.8">3</text>
<text x="215.6" y="108.7" transform="rotate(-90 215.6 108.7)">1</text>
<text x="242.3" y="111.2" transform="rotate(-90 242.3 111.2)">2</text>
<text x="25.7" y="114.3">18</text>
<text x="25.7" y="119.4">19</text>
<text x="25.7" y="116.8">20</text>
<text x="53.6" y="119.4">10</text>
<text x="53.6" y="114.3">36</text>
<text x="53.6" y="116.8">37</text>
<text x="117.9" y="117.6" transform="rotate(-90 117.9 117.6)">5</text>
<text x="156" y="117.6" transform="rotate(-90 156 117.6)">2</text>
<text x="182.6" y="115" transform="rotate(-90 182.6 115)">3</text>
<text x="207.8" y="116.8">4</text>
<text x="223" y="114.3">5</text>
<text x="235.7" y="114.3">1</text>
<text x="242.3" y="118.9" transform="rotate(-90 242.3 118.9)">3</text>
<text x="53.6" y="121.9">11</text>
<text x="53.6" y="124.5">12</text>
<text x="108.7" y="120.6">2</text>
<text x="108.7" y="123.2">6</text>
<text x="108.7" y="125.7">7</text>
<text x="126.5" y="120.6">1</text>
<text x="126.5" y="125.7">3</text>
<text x="126.5" y="123.2">4</text>
<text x="215.6" y="121.4" transform="rotate(-90 215.6 121.4)">2</text>
<text x="54.1" y="127">8</text>
<text x="54.1" y="129.5">9</text>
<text x="117.9" y="130.3" transform="rotate(-90 117.9 130.3)">8</text>
<text x="54.1" y="132.1">6</text>
<text x="54.1" y="134.6">7</text>
<text x="244.9" y="137.9" transform="rotate(-90 244.9 137.9)">1</text>
<text x="40.4" y="141.7" transform="rotate(-90 40.4 141.7)">1</text>
<text x="144.9" y="143.5">2</text>
<text x="144.9" y="141">3</text>
<text x="144.9" y="138.4">4</text>
<text x="240.8" y="143.5">2</text>
<text x="260.5" y="141">1</text>
<text x="260.5" y="143.5">2</text>
<text x="144.9" y="146">1</text>
<text x="260.5" y="146">3</text>
<text x="63" y="165.1">1</text>
<text x="63" y="167.6">4</text>
<text x="72.1" y="162" transform="rotate(-90 72.1 162)">3</text>
<text x="80.8" y="167.6">7</text>
<text x="145.6" y="167.6">1</text>
<text x="63" y="170.2">5</text>
<text x="63" y="172.7">8</text>
<text x="80.8" y="170.2">6</text>
<text x="137.9" y="170.2">3</text>
<text x="145.6" y="172.7">2</text>
<text x="72.1" y="177.3" transform="rotate(-90 72.1 177.3)">2</text>
</g>
<g font-size="1.8" fill="#0000c2">
<text x="163.6" y="63.7" transform="rotate(-90 163.6 63.7)">beefy</text>
<text x="90.2" y="109.2">0V - 15V</text>
<text x="82.3" y="118.4" transform="rotate(-90 82.3 118.4)">Save to plug in with 5V</text>
</g>
</svg>
